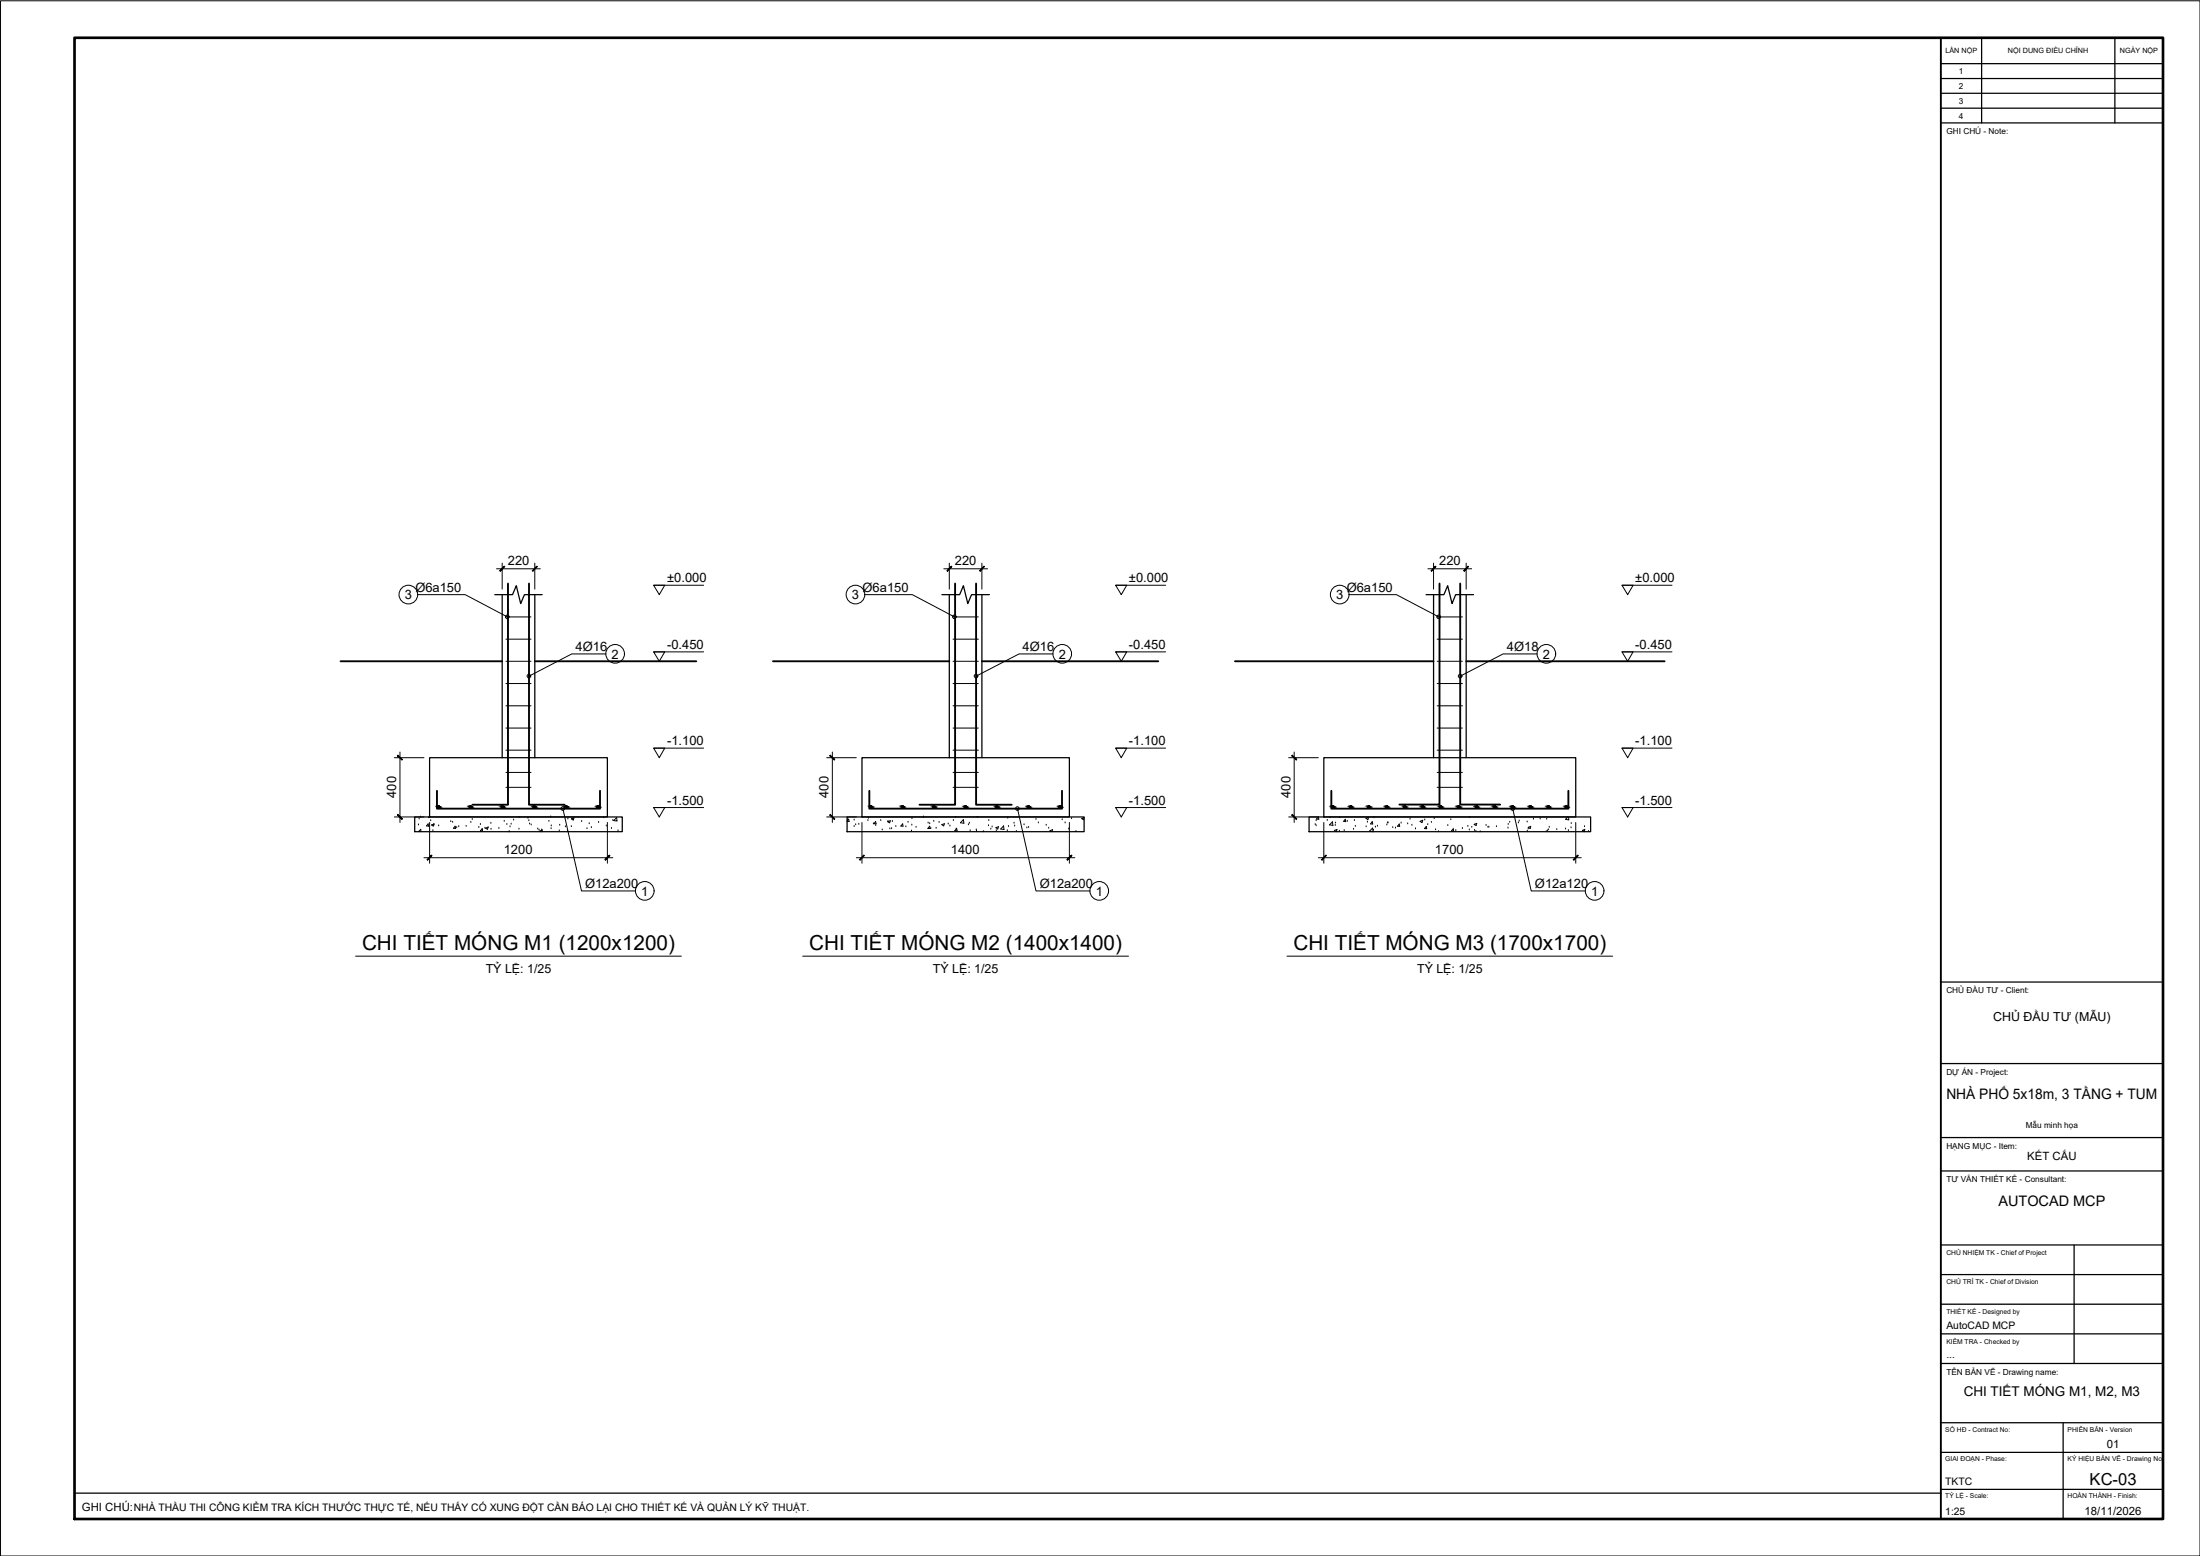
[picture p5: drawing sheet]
<svg xmlns="http://www.w3.org/2000/svg" width="594mm" height="420mm" viewBox="0 0 594 420" stroke-linecap="round" stroke-linejoin="round" font-family="sans-serif">
<!-- layer: S-CONC -->
<g fill="none" stroke="#000" stroke-width=".34">
<path d="M133.6 160.6h4.8l1-2.4 1.2 4.8 1-2.4h4.8M135.6 160.6v44M144.4 160.6v44M254.4 160.6h4.7l1.1-2.4 1.1 4.8 1.1-2.4h4.8M256.3 160.6v44M265.1 160.6v44M385.1 160.6h4.8l1-2.4 1.2 4.8 1-2.4h4.8M387.1 160.6v44M395.9 160.6v44M116 204.6h48v16h-48zM232.8 204.6h56v16h-56zM357.5 204.6h68v16h-68z"/>
<path d="M112 220.6h56v4h-56zM228.7 220.6h64v4h-64zM353.5 220.6h76v4h-76z"/>
</g>
<!-- layer: S-CONC-PATT -->
<g fill="none" stroke="#000" stroke-width=".27">
<path d="M113 224.6l.6-.7 .1 .7M113 222.8h.1M113.2 221.1h.1M113.6 220.6h.1M115.6 222.5l.2 .6-.6-.1zM115.7 220.8h.1M116.3 221.6h.1M116.5 222.8l.7-.3-.2 .6zM116.9 224.3h.1M117.1 222.7h.1M118.5 223h.1M121.7 221.9h.1"/>
<path d="M122.2 222h.1M122.9 223.1l.1 .6-.6-.1zM123.3 223.5h.1M123.9 223.2h.1M125.9 223.1h.1M127.1 222.1h.1M127.5 221.3h.1M129.3 223.4h.1M129.7 222.6h.1M130.2 223.7l.1 .7-.6-.1zM131 223.6h.1M131.1 223.6l.5 .3 .2-.6-.6 .3"/>
<path d="M132.6 222.3h.1M132.6 223.9h.1M134.7 223.7h.1M136.2 221.8h.1M136.9 222.6h.1M137.3 224.6l.2-.2 .1 .2M137.7 223.3h.1M138 222.5h.1M138.7 221.4h.1M140.1 220.6h.1M140.1 223.9h.1M142.6 220.9h.1"/>
<path d="M142.8 221.6h.1M143 222.5h.1M143.4 222.8h.1M145.2 223.9h.1M145.6 224.2h.1M146 224.6l-.2-.2 .6-.3-.1 .5M146.3 224.1h.1M148.2 221.8h.1M148.7 220.6h.1M148.8 223.8h.1M148.9 223h.1M151 224.4h.1"/>
<path d="M151.1 222.8h.1M152.7 223.3h.1M153.3 224.5h.1M153.3 221.1h.1M154.3 221.1l.7-.2-.2 .5zM154.3 223.2h.1M157.1 221.8h.1M158.5 223.8h.1M159.1 222.4h.1M159.7 223.5h.1M161.6 222.1h.1M163 220.8h.1"/>
<path d="M163.7 223.1h.1M165.1 223.7h.1M165.5 221.6h.1M166.5 220.8l.1 .9-.9-.1zM166.9 224.4h.1M228.7 221.7l.5-.5 .1 .6h-.6M228.9 221.4h.1M230.6 223.2h.1M230.6 221.4h.1M231.1 222.7h.1M231.9 222.6h.1M234.4 221.6h.1"/>
<path d="M234.5 220.9h.1M235.9 222.5h.1M236.4 221.8l.2 .7-.6-.1zM236.5 222.9h.1M237.8 221.6h.1M238.2 224.1h.1M239.7 221.9l.7-.3-.2 .6zM239.8 221.8h.1M240.3 223.8h.1M240.8 223.8h.1M241 221.8h.1M241.9 223.2h.1"/>
<path d="M243.7 222.5l.2 .6h-.6l.5-.6M244.6 223.3h.1M245.2 222h.1M246.1 224.4h.1M246.2 222.8h.1M246.3 221.1h.1M247.4 223.4h.1M249.3 220.6h.1M249.4 220.6h.1M250.6 222.3h.1M251.1 222.4h.1M251.1 223.7v-.6l-.6 .6h.7"/>
<path d="M251.3 223.7h.1M252.2 221.8h.1M252.8 223.6h.1M253.6 222.1h.1M254.3 222.7l.7-.3-.2 .6zM256 222.5h.1M256.5 223.1h.1M257.4 221.6h.1M258.1 220.8h.1M258.2 223.9h.1M258.3 223.7l.2 .7-.7-.1zM260.2 221.3l.1 1-1-.1z"/>
<path d="M261.5 222.7h.1M261.8 222.3h.1M262 224.3h.1M263.6 224.1h.1M263.7 224.4h.1M263.9 220.7h.1M265.4 224.6l.2-.2 .1 .2M266.9 223h.1M267 221.6h.1M267.6 223.9h.1M267.9 223.3h.1M268.9 223.5l.7-.3-.2 .7z"/>
<path d="M269 224.3h.1M271 223l.1 1-.9-.1zM272 224.3h.1M272.1 220.9h.1M272.3 223.2h.1M273.8 222.3h.1M274 223.1h.1M274.5 224.5h.1M276.5 222.7h.1M277.3 223.6h.1M277.8 223.4h.1M279.8 221.3h.1"/>
<path d="M280.4 222.2h.1M282.5 222.8h.1M283.2 223.6h.1M283.9 224.6l-.4-.3 .7-.3-.2 .6M286.8 221.4h.1M287.6 222.2h.1M288.6 223.9h.1M289.4 221.1h.1M290.5 224.5h.1M292.1 221l.6-.2-.1 .6zM355.1 222.7h.1M355.4 223h.1"/>
<path d="M355.4 221.6h.1M356 220.6l.1 .6-.6-.1zM358.4 221.5h.1M359 222.7l.9 .2-.1-1-.8 .9M359.1 220.7h.1M360.3 224.2l.7-.2-.2 .6zM360.6 222.9h.1M360.6 222.3h.1M361.7 224.5h.1M361.8 220.8h.1M363 224.3h.1M363.3 221.2l.1 .7-.6-.1z"/>
<path d="M363.8 221.8h.1M365.5 223.9h.1M365.7 221.6h.1M366 223.1h.1M368.9 221l.7-.3-.2 .6zM368.9 223.3h.1M369.2 222h.1M370.6 221.9l.1 .6h-.6zM370.6 223.6l.2 1-1-.2zM370.9 224.2h.1M371 220.8h.1M371.4 223.4h.1"/>
<path d="M372 223.1h.1M374.5 222.8h.1M374.7 222.2h.1M374.8 222.2h.1M376.1 223.5h.1M376.8 223.6h.1M377.8 222.5l.2 .6h-.6l.5-.6M378.3 222.3h.1M380.1 222.5h.1M380.8 221.2h.1M381.3 222.8h.1M382.2 223.8h.1"/>
<path d="M383.5 221.8l.7-.3-.2 .6zM384.7 221.4h.1M385.2 223.1v.7l-.5-.1zM385.5 222.7h.1M386.5 222.1h.1M387.3 221.1h.1M387.7 224.1h.1M388.5 224.6h.1M391 222.9h.1M391.8 221.4h.1M392.5 224.4l-.1-.6-.5 .6h.7M393.1 224.3h.1"/>
<path d="M394.9 223.7h.1M396.4 223.1h.1M396.8 224.1h.1M396.9 220.7h.1M397.4 223.4h.1M398.1 222.6l.7-.3-.2 .6zM398.2 224.2h.1M398.5 224.5h.1M399.6 224.6l.1-.2 .1 .2M401.3 222.9h.1M401.8 223.4h.1M402.1 223.4h.1"/>
<path d="M404.1 223.2h.1M407.2 223.6h.1M407.3 222.6h.1M407.7 222h.1M410 222.2h.1M410.2 221.7h.1M412.4 222h.1M412.4 224.4h.1M412.7 223.8h.1M412.7 223.4l.7-.3-.2 .6zM414.1 221.2h.1M415.9 221.1h.1"/>
<path d="M417.5 224.6h.1M417.7 221.2h.1M417.8 224.4h.1M418.1 224.1h.1M418.4 223.4h.1M420.4 224h.1M422.8 223.9h.1M423.3 220.6l-.5 .6 .8 .2v-.8M423.5 224.3h.1M424.2 223.5h.1M424.3 222.4h.1M427.3 224.2l.7-.3-.2 .7z"/>
<path d="M427.9 223.2h.1M428.9 224.5h.1"/>
</g>
<!-- layer: S-REBR -->
<g fill="none" stroke="#000" stroke-width=".51">
<path d="M137.2 157.6v59.7h-9.6M142.8 157.6v59.7h9.7M257.9 157.6v59.7h-9.6M263.6 157.6v59.7h9.6M388.7 157.6v59.7h-10.8M394.3 157.6v59.7h10.8M118 213.5v4.9h44v-4.9M234.8 213.5v4.9h52v-4.9M359.5 213.5v4.9h64v-4.9"/>
<circle cx="118.4" cy="217.9" r=".23"/>
<circle cx="127.1" cy="217.9" r=".23"/>
<circle cx="135.7" cy="217.9" r=".23"/>
<circle cx="144.3" cy="217.9" r=".23"/>
<circle cx="152.9" cy="217.9" r=".23"/>
<circle cx="161.5" cy="217.9" r=".23"/>
<circle cx="235.2" cy="217.9" r=".23"/>
<circle cx="243.7" cy="217.9" r=".23"/>
<circle cx="252.2" cy="217.9" r=".23"/>
<circle cx="260.7" cy="217.9" r=".23"/>
<circle cx="269.2" cy="217.9" r=".23"/>
<circle cx="277.7" cy="217.9" r=".23"/>
<circle cx="286.3" cy="217.9" r=".23"/>
<circle cx="360" cy="217.9" r=".23"/>
<circle cx="364.8" cy="217.9" r=".23"/>
<circle cx="369.6" cy="217.9" r=".23"/>
<circle cx="374.5" cy="217.9" r=".23"/>
<circle cx="379.3" cy="217.9" r=".23"/>
<circle cx="384.2" cy="217.9" r=".23"/>
<circle cx="389" cy="217.9" r=".23"/>
<circle cx="393.9" cy="217.9" r=".23"/>
<circle cx="398.8" cy="217.9" r=".23"/>
<circle cx="403.6" cy="217.9" r=".23"/>
<circle cx="408.5" cy="217.9" r=".23"/>
<circle cx="413.3" cy="217.9" r=".23"/>
<circle cx="418.2" cy="217.9" r=".23"/>
<circle cx="423" cy="217.9" r=".23"/>
</g>
<g fill="#000" stroke="#000" stroke-width=".27">
<path d="M118.4 217.6l.3 .1zM118.3 217.7h.4z"/>
<path d="M118.3 217.7l.4 .2v-.2zM118.3 217.7l.4 .2h-.4z"/>
<path d="M118.3 218h.4zM118.3 218l.2 .1z"/>
<path d="M118.3 217.9h.4zM118.3 217.9l.4 .1z"/>
<path d="M127 217.6l.3 .1zM126.9 217.7h.4z"/>
<path d="M126.9 217.7l.4 .2v-.2zM126.9 217.7l.4 .2h-.5z"/>
<path d="M126.9 218h.4zM126.9 218l.2 .1z"/>
<path d="M126.8 217.9h.5zM126.8 217.9l.5 .1z"/>
<path d="M135.6 217.6l.3 .1zM135.6 217.6l.3 .1z"/>
<path d="M135.5 217.7l.4 .2v-.2zM135.5 217.7l.4 .2h-.5z"/>
<path d="M135.5 218h.4zM135.5 218l.3 .1z"/>
<path d="M135.4 217.9h.5zM135.4 217.9l.5 .1z"/>
<path d="M144.2 217.6l.3 .1zM144.1 217.7h.4z"/>
<path d="M144.1 217.7l.4 .2v-.2zM144.1 217.7l.4 .2h-.4z"/>
<path d="M144.1 218h.4zM144.1 218l.3 .1z"/>
<path d="M144.1 217.9h.4zM144.1 217.9l.4 .1z"/>
<path d="M152.8 217.6l.3 .1zM152.7 217.7h.4z"/>
<path d="M152.7 217.7l.5 .2-.1-.2zM152.7 217.7l.5 .2h-.5z"/>
<path d="M152.7 218h.4zM152.7 218l.3 .1z"/>
<path d="M152.7 217.9h.5zM152.7 217.9l.4 .1z"/>
<path d="M161.5 217.6l.2 .1zM161.3 217.7h.4z"/>
<path d="M161.3 217.7l.5 .2-.1-.2zM161.3 217.7l.5 .2h-.5z"/>
<path d="M161.3 218h.4zM161.3 218l.3 .1z"/>
<path d="M161.3 217.9h.5zM161.3 217.9l.4 .1z"/>
<path d="M235.1 217.6l.3 .1zM235.1 217.6l.3 .1z"/>
<path d="M235 217.7l.5 .2-.1-.2zM235 217.7l.5 .2h-.5z"/>
<path d="M235 218h.4zM235 218l.3 .1z"/>
<path d="M235 217.9h.5zM235 217.9l.4 .1z"/>
<path d="M243.6 217.6l.3 .1zM243.6 217.7h.3z"/>
<path d="M243.6 217.7l.4 .2-.1-.2zM243.6 217.7l.4 .2h-.5z"/>
<path d="M243.6 218h.3zM243.6 218l.2 .1z"/>
<path d="M243.5 217.9h.5zM243.5 217.9l.4 .1z"/>
<path d="M252.2 217.6l.2 .1zM252.2 217.6l.2 .1z"/>
<path d="M252.1 217.7l.4 .2-.1-.2zM252.1 217.7l.4 .2h-.5z"/>
<path d="M252.1 218h.3zM252.1 218l.2 .1z"/>
<path d="M252 217.9h.5zM252 217.9l.4 .1z"/>
<path d="M260.7 217.6l.3 .1zM260.6 217.7h.4z"/>
<path d="M260.6 217.7l.4 .2v-.2zM260.6 217.7l.4 .2h-.5z"/>
<path d="M260.6 218h.4zM260.6 218l.2 .1z"/>
<path d="M260.5 217.9h.5zM260.5 217.9l.5 .1z"/>
<path d="M269.2 217.6l.3 .1zM269.1 217.7h.4z"/>
<path d="M269.1 217.7l.4 .2v-.2zM269.1 217.7l.4 .2h-.5z"/>
<path d="M269.1 218h.4zM269.1 218l.2 .1z"/>
<path d="M269 217.9h.5zM269 217.9l.5 .1z"/>
<path d="M277.7 217.6l.3 .1zM277.6 217.7h.4z"/>
<path d="M277.6 217.7l.4 .2v-.2zM277.6 217.7l.4 .2h-.4z"/>
<path d="M277.6 218h.4zM277.6 218l.2 .1z"/>
<path d="M277.6 217.9h.4zM277.6 217.9l.4 .1z"/>
<path d="M286.2 217.6l.3 .1zM286.1 217.7h.4z"/>
<path d="M286.1 217.7l.4 .2v-.2zM286.1 217.7l.4 .2h-.4z"/>
<path d="M286.1 218h.4zM286.1 218l.3 .1z"/>
<path d="M286.1 217.9h.4zM286.1 217.9l.4 .1z"/>
<path d="M359.9 217.6l.3 .1zM359.8 217.7h.4z"/>
<path d="M359.8 217.7l.4 .2v-.2zM359.8 217.7l.4 .2h-.5z"/>
<path d="M359.8 218h.4zM359.8 218l.3 .1z"/>
<path d="M359.7 217.9h.5zM359.7 217.9l.5 .1z"/>
<path d="M364.8 217.6l.2 .1zM364.6 217.7h.4z"/>
<path d="M364.6 217.7l.5 .2-.1-.2zM364.6 217.7l.5 .2h-.5z"/>
<path d="M364.6 218h.4zM364.6 218l.3 .1z"/>
<path d="M364.6 217.9h.5zM364.6 217.9l.4 .1z"/>
<path d="M369.6 217.6l.3 .1zM369.6 217.6l.3 .1z"/>
<path d="M369.5 217.7l.4 .2v-.2zM369.5 217.7l.4 .2h-.5z"/>
<path d="M369.5 218h.4zM369.5 218l.3 .1z"/>
<path d="M369.4 217.9h.5zM369.4 217.9l.5 .1z"/>
<path d="M374.5 217.6l.2 .1zM374.3 217.7h.4z"/>
<path d="M374.3 217.7l.4 .2v-.2zM374.3 217.7l.4 .2h-.4z"/>
<path d="M374.3 218h.4zM374.3 218l.3 .1z"/>
<path d="M374.3 217.9h.4zM374.3 217.9l.4 .1z"/>
<path d="M379.3 217.6l.3 .1zM379.3 217.6l.3 .1z"/>
<path d="M379.2 217.7l.4 .2v-.2zM379.2 217.7l.4 .2h-.4z"/>
<path d="M379.2 218h.4zM379.2 218l.2 .1z"/>
<path d="M379.2 217.9h.4zM379.2 217.9l.4 .1z"/>
<path d="M384.1 217.6l.3 .1zM384 217.7h.4z"/>
<path d="M384 217.7l.5 .2zM384 217.7l.5 .2h-.5z"/>
<path d="M384 218h.4zM384 218l.3 .1z"/>
<path d="M384 217.9h.5zM384 217.9l.4 .1z"/>
<path d="M389 217.6l.3 .1zM388.9 217.7h.4z"/>
<path d="M388.9 217.7l.4 .2v-.2zM388.9 217.7l.4 .2h-.5z"/>
<path d="M388.9 218h.4zM388.9 218l.2 .1z"/>
<path d="M388.8 217.9h.5zM388.8 217.9l.5 .1z"/>
<path d="M393.8 217.6l.3 .1zM393.7 217.7h.4z"/>
<path d="M393.7 217.7l.5 .2-.1-.2zM393.7 217.7l.5 .2h-.5z"/>
<path d="M393.7 218h.4zM393.7 218l.3 .1z"/>
<path d="M393.7 217.9h.5zM393.7 217.9l.4 .1z"/>
<path d="M398.7 217.6l.3 .1zM398.6 217.7h.4z"/>
<path d="M398.6 217.7l.4 .2v-.2zM398.6 217.7l.4 .2h-.5z"/>
<path d="M398.6 218h.4zM398.6 218l.2 .1z"/>
<path d="M398.5 217.9h.5zM398.5 217.9l.5 .1z"/>
<path d="M403.5 217.6l.3 .1zM403.5 217.6l.3 .1z"/>
<path d="M403.5 217.7l.4 .2-.1-.2zM403.5 217.7l.4 .2h-.5z"/>
<path d="M403.5 218h.3zM403.5 218l.2 .1z"/>
<path d="M403.4 217.9h.5zM403.4 217.9l.4 .1z"/>
<path d="M408.4 217.6l.3 .1zM408.3 217.7h.4z"/>
<path d="M408.3 217.7l.4 .2v-.2zM408.3 217.7l.4 .2h-.5z"/>
<path d="M408.3 218h.4zM408.3 218l.2 .1z"/>
<path d="M408.2 217.9h.5zM408.2 217.9l.5 .1z"/>
<path d="M413.3 217.6l.2 .1zM413.1 217.7h.4z"/>
<path d="M413.1 217.7l.5 .2-.1-.2zM413.1 217.7l.5 .2h-.5z"/>
<path d="M413.1 218h.4zM413.1 218l.3 .1z"/>
<path d="M413.1 217.9h.5zM413.1 217.9l.4 .1z"/>
<path d="M418.1 217.6l.3 .1zM418 217.7h.4z"/>
<path d="M418 217.7l.4 .2zM418 217.7l.4 .2h-.5z"/>
<path d="M418 218h.4zM418 218l.3 .1z"/>
<path d="M417.9 217.9h.5zM417.9 217.9l.5 .1z"/>
<path d="M423 217.6l.2 .1zM422.8 217.7h.4z"/>
<path d="M422.8 217.7l.5 .2-.1-.2zM422.8 217.7l.5 .2h-.5z"/>
<path d="M422.8 218h.4zM422.8 218l.3 .1z"/>
<path d="M422.8 217.9h.5zM422.8 217.9l.4 .1z"/>
</g>
<!-- layer: S-REBR-STIR -->
<g fill="none" stroke="#000" stroke-width=".27">
<path d="M136.6 178.6h6.8M136.6 172.6h6.8M136.6 166.6h6.8M257.4 178.6h6.8M257.4 172.6h6.8M257.4 166.6h6.8M388.1 178.6h6.8M388.1 172.6h6.8M388.1 166.6h6.8M136.6 196.6h6.8M136.6 190.6h6.8M136.6 184.6h6.8"/>
<path d="M257.4 196.6h6.8M257.4 190.6h6.8M257.4 184.6h6.8M388.1 196.6h6.8M388.1 190.6h6.8M388.1 184.6h6.8M136.6 208.6h6.8M136.6 212.6h6.8M136.6 202.6h6.8M257.4 208.6h6.8M257.4 212.6h6.8M257.4 202.6h6.8"/>
<path d="M388.1 208.6h6.8M388.1 212.6h6.8M388.1 202.6h6.8"/>
</g>
<!-- layer: A-ELEV-OTLN -->
<path d="M92 178.6h43.6M144.4 178.6h43.6M208.7 178.6h47.6M265.1 178.6h47.7M333.5 178.6h53.6M395.9 178.6h53.6" fill="none" stroke="#000" stroke-width=".51"/>
<!-- layer: S-ANNO-SYMB -->
<g fill="none" stroke="#000" stroke-width=".27">
<path d="M176.5 158h3l-1.5 2.6zM176.5 158h13.5M301.3 158h3l-1.5 2.6zM301.3 158h13.5M438 158h3l-1.5 2.6zM438 158h13.5M176.5 176h3l-1.5 2.6zM176.5 176h13.5M301.3 176h3l-1.5 2.6zM301.3 176h13.5M438 176h3l-1.5 2.6zM438 176h13.5"/>
<path d="M176.5 218.1h3l-1.5 2.5zM176.5 202h3l-1.5 2.6zM176.5 218.1h13.5M176.5 202h13.5M301.3 218.1h3l-1.5 2.5zM301.3 202h3l-1.5 2.6zM301.3 218.1h13.5M301.3 202h13.5M438 218.1h3l-1.5 2.5zM438 202h3l-1.5 2.6zM438 218.1h13.5M438 202h13.5"/>
</g>
<!-- layer: S-ANNO-DIMS -->
<g fill="none" stroke="#000" stroke-width=".27">
<path d="M134.1 153.6h11.8M135.6 152.1v7M144.4 152.1v7M254.9 153.6h11.8M256.3 152.1v7M265.1 152.1v7M385.6 153.6h11.8M387.1 152.1v7M395.9 152.1v7M106.5 204.6h8M108 203.1v19M223.2 204.6h8"/>
<path d="M224.8 203.1v19M348 204.6h8M349.5 203.1v19M106.5 220.6h8M114.5 231.6h51M116 222.1v11M164 222.1v11M223.2 220.6h8M231.2 231.6h59.1M232.8 222.1v11M288.8 222.1v11M348 220.6h8"/>
<path d="M356 231.6h71M357.5 222.1v11M425.5 222.1v11"/>
</g>
<!-- layer: 0 -->
<g fill="#000" stroke="#000" stroke-width=".27">
<path d="M136.2 152.9l-1.1 1.3 1.2-1.2zM134.9 154.1l1.3-1.2-1.1 1.3z"/>
<path d="M143.7 154.1l.2 .1 1.1-1.3zM145 152.9l.1 .1-1.2 1.2z"/>
<path d="M256.9 152.9l-1.1 1.3 1.2-1.2zM256.9 152.9l-1.1 1.3-.1-.1z"/>
<path d="M264.5 154.1l.1 .1 1.1-1.3zM265.7 152.9l.1 .1-1.2 1.2z"/>
<path d="M387.6 152.9l-1 1.3 1.1-1.2zM387.6 152.9l-1 1.3-.2-.1z"/>
<path d="M395.2 154.1l.2 .1 1-1.3zM396.4 152.9l.2 .1-1.2 1.2z"/>
<path d="M107.3 220l1.3 1.1-1.1-1.2zM107.3 220l1.3 1.1-.1 .2z"/>
<path d="M107.3 204l1.2 1.2 .1-.1zM107.3 204l.2-.1 1.1 1.2z"/>
<path d="M224.2 219.9l-.1 .1 1.3 1.1zM224.1 220l1.3 1.1-.1 .2z"/>
<path d="M224.1 204l1.2 1.2 .1-.1zM224.1 204l.1-.1 1.2 1.2z"/>
<path d="M349 219.9l-.2 .1 1.4 1.1zM348.8 220l1.4 1.1-.2 .2z"/>
<path d="M348.8 204l1.2 1.2 .2-.1zM349 203.9l1.2 1.2-1.4-1.1z"/>
<path d="M116.5 230.9l-1 1.3 1.1-1.1zM116.5 230.9l-1 1.3-.2-.1z"/>
<path d="M163.3 232.1l.2 .1 1.1-1.3zM164.6 230.9l.1 .2-1.2 1.1z"/>
<path d="M233.3 230.9l-1.1 1.3 1.2-1.1zM233.3 230.9l-1.1 1.3-.1-.1z"/>
<path d="M288.1 232.1l.1 .1 1.1-1.3zM289.3 230.9l.1 .2-1.2 1.1z"/>
<path d="M358 230.9l-1 1.3 1.2-1.1zM358 230.9l-1 1.3-.2-.1z"/>
<path d="M424.8 232.1l.2 .1 1.1-1.3zM426.1 230.9l.1 .2-1.2 1.1z"/>
</g>
<!-- layer: S-ANNO-TEXT -->
<g fill="none" stroke="#000" stroke-width=".27">
<path d="M112.8 160.6h12.8l11.4 6M163.6 176.6h-9.2l-11.6 6M233.5 160.6h12.9l11.3 6M284.4 176.6h-9.2l-11.6 6M364.3 160.6h12.8l11.4 6M415.1 176.6h-9.2l-11.6 6M152 218.4l5 22.2h14.6M274.8 218.4l5 22.2h14.6M408.5 218.4l5 22.2h14.6M96 258.2h88M216.8 258.2h87.9M347.5 258.2h88"/>
<circle cx="110.3" cy="160.5" r="2.52"/>
<circle cx="137" cy="166.6" r=".49"/>
<circle cx="166.1" cy="176.6" r="2.52"/>
<circle cx="231" cy="160.5" r="2.52"/>
<circle cx="257.7" cy="166.6" r=".49"/>
<circle cx="286.8" cy="176.6" r="2.52"/>
<circle cx="361.8" cy="160.5" r="2.52"/>
<circle cx="388.5" cy="166.6" r=".49"/>
<circle cx="417.6" cy="176.6" r="2.52"/>
<circle cx="142.8" cy="182.6" r=".49"/>
<circle cx="263.6" cy="182.6" r=".49"/>
<circle cx="394.3" cy="182.6" r=".49"/>
<circle cx="152" cy="218.3" r=".49"/>
<circle cx="274.7" cy="218.3" r=".49"/>
<circle cx="408.5" cy="218.3" r=".49"/>
<circle cx="174.1" cy="240.6" r="2.52"/>
<circle cx="296.8" cy="240.6" r="2.52"/>
<circle cx="430.6" cy="240.6" r="2.52"/>
</g>
<!-- layer: A-ANNO-TTLB -->
<path d="M.1 .2h594v420h-594z" fill="none" stroke="#000" stroke-width=".27"/>
<path d="M20.1 10.2h564v400h-564z" fill="none" stroke="#000" stroke-width=".72"/>
<path d="M524.1 10.2v400" fill="none" stroke="#000" stroke-width=".51"/>
<g fill="none" stroke="#000" stroke-width=".34">
<path d="M524.1 17.2h60M535.1 10.2v23M571.1 10.2v23M524.1 33.2h60M524.1 21.2h60M524.1 25.2h60M524.1 29.2h60M524.1 265.2h60M524.1 287.2h60M524.1 307.2h60M524.1 316.2h60M524.1 336.2h60"/>
<path d="M560.1 336.2v32M524.1 344.2h60M524.1 352.2h60M524.1 368.2h60M524.1 360.2h60M524.1 384.2h60M524.1 392.2h60M557.1 384.2v26M20.1 403.2h504M524.1 402.2h60"/>
</g>
<g font-size="5.6">
<text x="97.8" y="256.6">CHI TIẾT MÓNG M1 (1200x1200)</text>
<text x="218.5" y="256.6">CHI TIẾT MÓNG M2 (1400x1400)</text>
<text x="349.3" y="256.6">CHI TIẾT MÓNG M3 (1700x1700)</text>
</g>
<text font-size="4.5" x="564.3" y="401">KC-03</text>
<g font-size="3.9">
<text x="525.6" y="296.7">NHÀ PHỐ 5x18m, 3 TẦNG + TUM</text>
<text x="539.6" y="325.7">AUTOCAD MCP</text>
</g>
<text font-size="3.6" x="530.3" y="377">CHI TIẾT MÓNG M1, M2, M3</text>
<g font-size="3.5">
<text x="137.1" y="152.5">220</text>
<text x="257.9" y="152.5">220</text>
<text x="388.6" y="152.5">220</text>
<text x="109.3" y="161.8">3</text>
<text x="112.2" y="159.8">Ø6a150</text>
<text x="180.1" y="157.3">±0.000</text>
<text x="230.1" y="161.8">3</text>
<text x="232.9" y="159.8">Ø6a150</text>
<text x="304.9" y="157.3">±0.000</text>
<text x="360.8" y="161.8">3</text>
<text x="363.7" y="159.8">Ø6a150</text>
<text x="441.6" y="157.3">±0.000</text>
<text x="155.4" y="175.8">4Ø16</text>
<text x="165.2" y="177.8">2</text>
<text x="180.1" y="175.3">-0.450</text>
<text x="276.2" y="175.8">4Ø16</text>
<text x="285.9" y="177.8">2</text>
<text x="304.9" y="175.3">-0.450</text>
<text x="406.9" y="175.8">4Ø18</text>
<text x="416.6" y="177.8">2</text>
<text x="441.6" y="175.3">-0.450</text>
<text x="180.1" y="201.3">-1.100</text>
<text x="304.9" y="201.3">-1.100</text>
<text x="441.6" y="201.3">-1.100</text>
<text x="106.9" y="215.4" transform="rotate(-90 106.9 215.4)">400</text>
<text x="223.7" y="215.4" transform="rotate(-90 223.7 215.4)">400</text>
<text x="348.5" y="215.4" transform="rotate(-90 348.5 215.4)">400</text>
<text x="180.1" y="217.3">-1.500</text>
<text x="304.9" y="217.3">-1.500</text>
<text x="441.6" y="217.3">-1.500</text>
<text x="136" y="230.5">1200</text>
<text x="256.8" y="230.5">1400</text>
<text x="387.5" y="230.5">1700</text>
<text x="158" y="239.8">Ø12a200</text>
<text x="280.8" y="239.8">Ø12a200</text>
<text x="414.5" y="239.8">Ø12a120</text>
<text x="173.2" y="241.9">1</text>
<text x="295.9" y="241.9">1</text>
<text x="429.7" y="241.9">1</text>
</g>
<g font-size="3.4">
<text x="131.2" y="262.8">TỶ LỆ: 1/25</text>
<text x="251.9" y="262.8">TỶ LỆ: 1/25</text>
<text x="382.7" y="262.8">TỶ LỆ: 1/25</text>
<text x="538.2" y="275.7">CHỦ ĐẦU TƯ (MẪU)</text>
</g>
<g font-size="3.1">
<text x="547.4" y="313.2">KẾT CẤU</text>
<text x="568.9" y="391">01</text>
<text x="22.1" y="407.9">GHI CHÚ:NHÀ THẦU THI CÔNG KIỂM TRA KÍCH THƯỚC THỰC TẾ, NẾU THẤY CÓ XUNG ĐỘT CẦN BÁO LẠI CHO THIẾT KẾ VÀ QUẢN LÝ KỸ THUẬT.</text>
<text x="562.9" y="409">18/11/2026</text>
</g>
<g font-size="2.8">
<text x="525.6" y="358.8">AutoCAD MCP</text>
<text x="525.6" y="366.8">...</text>
<text x="525.3" y="401">TKTC</text>
<text x="525.3" y="409">1:25</text>
</g>
<g font-size="2.2">
<text x="529" y="20">1</text>
<text x="529" y="24">2</text>
<text x="529" y="28">3</text>
<text x="529" y="32">4</text>
<text x="525.6" y="36.2">GHI CHÚ - Note:</text>
<text x="525.6" y="268.2">CHỦ ĐẦU TƯ - Client:</text>
<text x="525.6" y="290.2">DỰ ÁN - Project:</text>
<text x="547" y="304.7">Mẫu minh họa</text>
<text x="525.6" y="310.2">HẠNG MỤC - Item:</text>
<text x="525.6" y="319.2">TƯ VẤN THIẾT KẾ - Consultant:</text>
<text x="525.6" y="371.2">TÊN BẢN VẼ - Drawing name:</text>
</g>
<g font-size="2">
<text x="525.3" y="14.4">LẦN NỘP</text>
<text x="542.2" y="14.4">NỘI DUNG ĐIỀU CHỈNH</text>
<text x="572.4" y="14.4">NGÀY NỘP</text>
</g>
<g font-size="1.8">
<text x="525.6" y="338.8">CHỦ NHIỆM TK - Chief of Project</text>
<text x="525.6" y="346.8">CHỦ TRÌ TK - Chief of Division</text>
<text x="525.6" y="354.8">THIẾT KẾ - Designed by</text>
<text x="525.6" y="362.8">KIỂM TRA - Checked by</text>
<text x="525.3" y="386.6">SỐ HĐ - Contract No:</text>
<text x="558.3" y="386.6">PHIÊN BẢN - Version</text>
<text x="525.3" y="394.6">GIAI ĐOẠN - Phase:</text>
<text x="558.3" y="394.6">KÝ HIỆU BẢN VẼ - Drawing No</text>
<text x="525.3" y="404.6">TỶ LỆ - Scale:</text>
<text x="558.3" y="404.6">HOÀN THÀNH - Finish:</text>
</g>
</svg>
